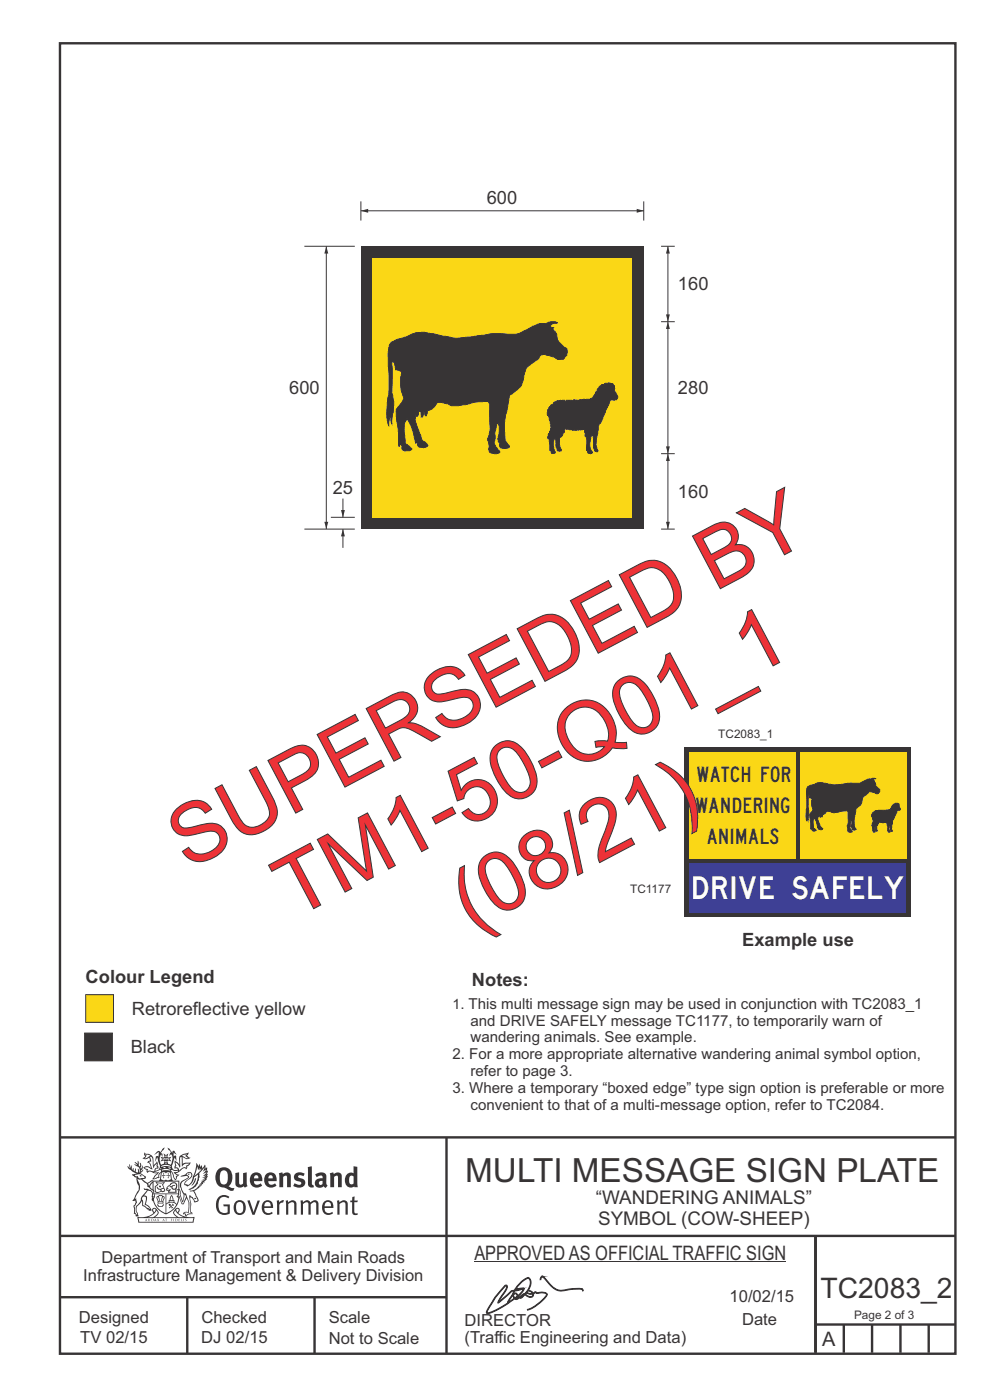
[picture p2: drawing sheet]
<svg xmlns="http://www.w3.org/2000/svg" width="210mm" height="297mm" viewBox="0 0 210 297" stroke-linecap="round" stroke-linejoin="round" font-family="sans-serif">
<g fill="none" stroke="#373435" stroke-width=".51">
<path d="M12.7 9.2h190v278h-190zM12.7 241.3h190M94.7 241.4v45.8M12.7 275.2h82M12.7 262.2h190.1M39.7 275.2v12M66.7 275.2v12M173 262.1v24.9M173 281h29.7M179 281v6M185 281v6M191 281v6"/>
<path d="M197 281v6"/>
</g>
<path d="M100.6 267.7h66.2" fill="none" stroke="#373435" stroke-width=".21"/>
<g fill="#373435">
<path d="M47 248.4a2.55 2.55 0 0 0 0 2.7l.3 .2a.81 .81 0 0 0 1-1v-.5a1.04 1.04 0 0 0-1.1-1.5zM46.3 248.1a1.82 1.82 0 0 1 2.1-.2 1.82 1.82 0 0 1 .9 1.8 2.29 2.29 0 0 1-.8 2l.7 .3h.5l-.2 .6a2.87 2.87 0 0 1-2-.7 2.12 2.12 0 0 1-1.7-3.1z" fill-rule="evenodd"/>
<path d="M49.9 248.9l.8-.2v2a.46 .46 0 0 0 .3 .6 .46 .46 0 0 0 .6-.3v-2.1l.7-.2v2.4l.2 .5-.5 .3-.3-.3a1.02 1.02 0 0 1-1.2 .3 1.02 1.02 0 0 1-.6-1.1z" fill-rule="evenodd"/>
<path d="M54 249.5l-.1 .5h.9a.49 .49 0 0 0-.2-.6 .49 .49 0 0 0-.6 .1zM53.4 249.1a1.34 1.34 0 0 1 1.6-.2 1.34 1.34 0 0 1 .6 1.5v.2h-1.7a.77 .77 0 0 0 .5 .8 .77 .77 0 0 0 .9-.4l.3 .5a1.59 1.59 0 0 1-2 .2 1.59 1.59 0 0 1-.5-2.1z" fill-rule="evenodd"/>
<path d="M57 249.5l-.1 .5h1a.49 .49 0 0 0-.2-.6 .49 .49 0 0 0-.7 .1zM56.4 249.1a1.34 1.34 0 0 1 1.6-.2 1.34 1.34 0 0 1 .7 1.5v.2h-1.8a.77 .77 0 0 0 .5 .8 .77 .77 0 0 0 .9-.4l.4 .5a1.59 1.59 0 0 1-2.1 .2 1.59 1.59 0 0 1-.5-2.1z" fill-rule="evenodd"/>
<path d="M59.2 248.9l.7-.2 .1 .4a.95 .95 0 0 1 1-.3 .95 .95 0 0 1 .7 .8v2.3h-.8v-2.3a.46 .46 0 0 0-.8 .1v2.2h-.8z" fill-rule="evenodd"/>
<path d="M62.6 249.1a1.75 1.75 0 0 1 2-.1l-.2 .5-.6-.2a.43 .43 0 0 0-.6 .3l.4 .3a1.04 1.04 0 0 1 1.2 1.1 1.04 1.04 0 0 1-1.4 1l-1.2-.4 .3-.6 1 .4 .4-.4a.88 .88 0 0 0-1-.5l-.4-.2-.1-.4z" fill-rule="evenodd"/>
<path d="M65.3 247.6l.8-.2 .1 3.8 .3 .2 .1 .4a.88 .88 0 0 1-1 0 .88 .88 0 0 1-.3-1z" fill-rule="evenodd"/>
<path d="M67.8 250.6a.43 .43 0 0 0-.1 .7 .43 .43 0 0 0 .7-.1v-.7zM66.8 249.1a1.7 1.7 0 0 1 2.4 .1v1.9l.3 .4-.4 .5-.5-.4a1.03 1.03 0 0 1-1.7-.1 1.03 1.03 0 0 1 .8-1.5h.7v-.4a.8 .8 0 0 0-1.2 .1z" fill-rule="evenodd"/>
<path d="M70 248.9l.7-.2 .1 .4a.95 .95 0 0 1 1-.3 .95 .95 0 0 1 .7 .8v2.3h-.8v-2.3a.46 .46 0 0 0-.8 .1v2.2h-.8z" fill-rule="evenodd"/>
<path d="M74.3 249.5a1.48 1.48 0 0 0 0 1.7h.5l.2-.1v-1.5l-.3-.2zM75 247.4l.8 .1 .1 4.4h-.7l-.1-.2a1.26 1.26 0 0 1-1.4 0 1.26 1.26 0 0 1-.5-1.3 1.29 1.29 0 0 1 .4-1.4 1.29 1.29 0 0 1 1.4-.1z" fill-rule="evenodd"/>
<path d="M46.4 253.9a1.72 1.72 0 0 1 2.3 0l-.3 .3a1.24 1.24 0 0 0-1.4-.2 1.24 1.24 0 0 0-.6 1.4 1.49 1.49 0 0 0 1.2 1.9l.7-.1v-1.3h-.8l-.1-.4h1.3v1.9a1.93 1.93 0 0 1-2.2 0 1.93 1.93 0 0 1-.7-2.2l.2-.8z" fill-rule="evenodd"/>
<path d="M50.4 255.1a1.65 1.65 0 0 0 .2 2.2 .99 .99 0 0 0 1-1.4 .78 .78 0 0 0-.4-.8 .78 .78 0 0 0-.8 0zM50 254.9a1.33 1.33 0 0 1 1.6-.1 1.33 1.33 0 0 1 .5 1.4 1.31 1.31 0 0 1-1.3 1.6 1.31 1.31 0 0 1-1.2-1.6v-.6z" fill-rule="evenodd"/>
<path d="M52.5 254.7l.4-.1 .9 2.6 .8-2.5h.5l-1.1 3h-.5z" fill-rule="evenodd"/>
<path d="M56.3 255.2l-.2 .7h1.3a.7 .7 0 0 0-.3-.8 .7 .7 0 0 0-.8 .1zM55.9 255a1.22 1.22 0 0 1 1.5-.2 1.22 1.22 0 0 1 .5 1.5h-1.8a.93 .93 0 0 0 .5 1 .93 .93 0 0 0 1.1-.2l.2 .3a1.43 1.43 0 0 1-1.8 .1 1.43 1.43 0 0 1-.6-1.7z" fill-rule="evenodd"/>
<path d="M58.7 254.7l.4-.1 .1 .5 .4-.4 .6-.1-.2 .5a.66 .66 0 0 0-.8 .7v1.9h-.4z" fill-rule="evenodd"/>
<path d="M60.6 254.7l.4-.1 .1 .5a.94 .94 0 0 1 1-.5 .94 .94 0 0 1 .8 .8v2.3h-.5l-.1-2.5a.81 .81 0 0 0-1.2 .3v2.2h-.4z" fill-rule="evenodd"/>
<path d="M63.7 254.7l.5-.1 .1 .5 .4-.3a.78 .78 0 0 1 1.1 .3 .9 .9 0 0 1 1-.5 .9 .9 0 0 1 .8 .8v2.3h-.5l-.1-2.5a.67 .67 0 0 0-1.1 .3v2.2h-.5v-2.4l-.4-.3-.7 .4v2.3h-.5z" fill-rule="evenodd"/>
<path d="M69 255.2l-.1 .7h1.3a.7 .7 0 0 0-.3-.8 .7 .7 0 0 0-.9 .1zM68.7 255a1.22 1.22 0 0 1 1.5-.2 1.22 1.22 0 0 1 .5 1.5h-1.8a.93 .93 0 0 0 .4 1 .93 .93 0 0 0 1.2-.2l.1 .3a1.44 1.44 0 0 1-1.7 .1 1.44 1.44 0 0 1-.6-1.7z" fill-rule="evenodd"/>
<path d="M71.4 254.7l.5-.1 .1 .5a.94 .94 0 0 1 1-.5 .94 .94 0 0 1 .8 .8v2.3h-.5l-.1-2.5a.81 .81 0 0 0-1.2 .3v2.2h-.4z" fill-rule="evenodd"/>
<path d="M74.7 253.9l.5-.1v.9h.7l-.1 .3h-.6v2.2l.1 .2h.5l.1 .3a.75 .75 0 0 1-1.2-.6v-2.1h-.4v-.3h.4z" fill-rule="evenodd"/>
<path d="M30.8 244.9l1.1 .3-.9 .5h-.4l.6-.5zM31.8 245.4h.2a2.44 2.44 0 0 1 .4 1.9l.1 .5 .7-1-.1 .6 .3 .3a.57 .57 0 0 0-.6 .7l-1-.1-.5 .2 .2-.5-.8-.3 .7-.1 .9 .5 .1-.1-.6-1.3-.2-.2h.5zM30.7 244.4l-.1 .5 .2 .4-.6 .4a1.04 1.04 0 0 0 1.4-.1l.2 .6-.3 .1-.2 .4a.94 .94 0 0 1 .8 1.1l-.2-.1a1.16 1.16 0 0 0-1.5-.1l.3 .4 .4 .2 .1 .5 .2 .1 .1-.2a.94 .94 0 0 1 1.1 .2l.8 .1-1.2 1.2a1.13 1.13 0 0 0 1.2-.2l.4-.1-.1-.4 .5-.8a.83 .83 0 0 0-.6 1.1l-.3-.1-.7 .4 1.1-1.4-.5 .1-.5-.1 1.3-.5-.1-.1-.9 .4v-.3l.2-.2 .3 .1 .1-.3-.2-.4v-.6l-.1-.4-.7 1v-.7a1.42 1.42 0 0 0-1.6-1.8z" fill-rule="evenodd"/>
<path d="M38.5 245.2l.5-.2 .7-.1-.6 .3 .8 .5h-.3zM38.3 245.5l.2-.1 .1 2a1.69 1.69 0 0 1 1.6-.6l-.8 .5 .1 .5a1.1 1.1 0 0 0-1.5 .6l-.1-.5-.2-.2h-.5l.3-.4-.3-.7a1.42 1.42 0 0 1 .8 1.1l.2-.1zM37.1 246.2l.1 1-.2 .3 .1 .4h.5l.1 .2a.96 .96 0 0 1-1.1-.1l-.1 .1a1.06 1.06 0 0 0 1.3 .2v.1a.72 .72 0 0 1-1 .2l.3 .5 .6 .2-.4 .2-.1 .6-.2-.3-.4-1.1-.4-.4 .4 .9a1.54 1.54 0 0 0 .7 1.2l.2-.3a.58 .58 0 0 1 .4-.8l.2-.1h-.3l-.5-.3 .9-.5a.93 .93 0 0 1 1.2-.5v.2l.2-.2 .1-.5a.99 .99 0 0 0 .7-.8l-1.3 .1-.3 .2-.1-1.4 .9 .4 .9-.3h-.4l-.5-.4 .4-.7-.6 .2a1.46 1.46 0 0 0-1.4 2.1v.4l-.2-.4z" fill-rule="evenodd"/>
<path d="M35.6 248.9l.2 .1-.1 .3 .4 .1h-.4v.6l-.1-.6h-.3l.3-.1z" fill-rule="evenodd"/>
<path d="M34.6 248.9l.2 .1v.3l.3 .1h-.3l-.1 .6v-.6h-.4l.4-.1z" fill-rule="evenodd"/>
<path d="M34.3 248.8a.57 .57 0 0 1 .9 .2 .57 .57 0 0 1 .9-.2l.2 1.4h-.2a.57 .57 0 0 1-.9 0 .69 .69 0 0 1-1.1 0zM34.2 248.1l-.3 2.1-.2 .4h3l-.2-.4-.3-2.1h-.2v.2l-.8-.1-.8 .1v-.2z" fill-rule="evenodd"/>
<path d="M34.2 252.4a.3 .3 0 0 0 .6 0 .3 .3 0 0 0-.6 0zM33.3 250.9l.3 .3-.3 .4a.79 .79 0 0 0 0 1.3l.8-.2-.1-.3a.55 .55 0 0 1-.7-.6l.1-.1 .2 .3 .3 .2 .8-.2-.4-.7 .4-.4-.7 .2zM33 250.7l1.1 .2 .9-.2-.4 .6 .4 1.2a.56 .56 0 0 1-.8 .3l-.2 .1a.73 .73 0 0 1-.9 .1 .73 .73 0 0 1-.3-1v-.4l.6-.4z" fill-rule="evenodd"/>
<path d="M35.6 251.8l.7-.4a.58 .58 0 0 1 1-.1 .58 .58 0 0 1-.4 .9l-.3-.3a.43 .43 0 0 1 .6-.4 .57 .57 0 0 0-.8 .2l-.2-.1-.3 .1 .4 .2a.55 .55 0 0 0 .9 .4v.5h-1.3l.3-.4-.1-.1-.6 .1 .2-.3-.2-.1zM35.4 251.8l-.1 .2a.39 .39 0 0 0 .2 .6h.3l-.2 .4h1.9l-.1-.8a.86 .86 0 0 0-.1-1.3 .86 .86 0 0 0-1.3 .4z" fill-rule="evenodd"/>
<path d="M36 254.8h.8v.2h-.8zM36.4 253.8l.2 .8h-.4zM36.4 253.5l-.3 .5-.1 .6h-.2v.4l-.7 .4 .2 .1a1.48 1.48 0 0 1 2.1 .2l.2-.1-.6-.5v-.5h-.2l-.1-.6z" fill-rule="evenodd"/>
<path d="M35.8 255.4l.4 .1 .1 .3 .3-.2-.2-.2a.38 .38 0 0 1 .5 .5l-.2-.2-.3 .2 .3 .2-.3 .3-.1-.4-.4 .4-.1-.2 .4-.3-.1-.1-.2 .1z" fill-rule="evenodd"/>
<path d="M34.5 254h.2v.2l-.2 .6h-.2zM33.6 255.3h.9v.2a.55 .55 0 0 1-.8 .4v-.2l-.2-.1zM33.4 254h.2l.2 .8h-.2zM33.6 255l.8-.1 .1 .2h-.8zM33.8 253.7h.5l-.2 1.1h-.1zM33.3 253.8l-.1 .3 .3 1.1a.48 .48 0 0 0-.1 .6 .48 .48 0 0 0 .5 .2h.5a.49 .49 0 0 0 .2-.8l.3-1.1-.1-.3a1.42 1.42 0 0 0-1.5 0z" fill-rule="evenodd"/>
<path d="M33.7 251.5l.4 .1 .1 .3h-.3z" fill-rule="evenodd"/>
<path d="M41.3 250.1l.3-.2-.2 .8-.6 .8h-.2l.5-.7z" fill-rule="evenodd"/>
<path d="M39.7 249l.3-.2 .5 .2a.88 .88 0 0 1-.6 1.1 1.22 1.22 0 0 0-.8 1.3l.5 .2a.72 .72 0 0 0 .9-.4l.5-.8 .2-.6 .8-.6v.2a2.85 2.85 0 0 1-2 2.9l.1 .1a2.13 2.13 0 0 0 1.9-1.5v-.3a2.01 2.01 0 0 0 .3-1.7l1.1-1.3-.4 1 .7-.5-.7 1 .8-.4-.8 .8 .7-.2-.9 .6 .8-.1-.8 .4h.7l-.8 .3 .3 .2h-.4l.2 .3h-.4l.2 .3h-.4l.1 .2h-.1a2.16 2.16 0 0 1-2 1.1l.1 .2 .4-.1a.76 .76 0 0 1 .7 .8l.5 1.2-.6 .2a1.45 1.45 0 0 0-1.1-1.3l.2 1.8-.1 1.8 .4 .3a1.07 1.07 0 0 0-1.2 .4v-.3l-.5-.2a.87 .87 0 0 1 1.1-.1v-.7a4.4 4.4 0 0 0-.6-3.1l-.1-.3h-.2a2.16 2.16 0 0 1-.7-2.2l.3-.4 1.2-.7a.55 .55 0 0 0-.4-.8zM37.8 252.4a.76 .76 0 0 1 .3 1.1l.6 1.6 .4-1.7 .2 .1a.61 .61 0 0 1-.1 .9l-.3 .8-.2 .1-.7-1.6-.3 .1a1.18 1.18 0 0 0 .1-1.4zM41.8 247.5l.2 .7 .3-.5v.6l.4-.5a1.9 1.9 0 0 1-1.2 1.4l-.3 .3zM38.2 249.6l1.4-.2 .2 .2v.3l-.5 .2a1.26 1.26 0 0 0-.9 1.9l.2 .7a1.84 1.84 0 0 1 .1 2.1l-.4-1.4a.96 .96 0 0 0-.4-1.2l-.4 .2a.78 .78 0 0 1 0 1.3l.1 .3h.4l.4 1.1a.38 .38 0 0 0 .2 .4 .38 .38 0 0 0 .4-.1l.6-1.2a2.94 2.94 0 0 1 .4 2.5l-.1 .4h-.8l-.3 .4v.2l.4-.1 .1 .4 .2 .1a1.02 1.02 0 0 1 1.3-.5v-.4l-.3-.1 .1-1.8-.3-1.3h.1a1.14 1.14 0 0 1 .8 1 .63 .63 0 0 0 .8-.2 .63 .63 0 0 0-.2-.9l-.6-1.2 .9-.6 .2-.4h.3l-.1-.2h.4l-.1-.3h.3l-.1-.3 .5-.1-.2-.2 .6-.4v-.2h-.2l.4-.5h-.3l.3-.5-.4 .1 .4-.5v-.3l-.3 .2 .2-.7-.1-.2-.4 .3v-.8l-.6 .8-.2-.8-.2 .5-.3-.7-.1 .6-.5-.8-.1 1.4-.6 1.8a1.81 1.81 0 0 1-1 1.5l-.6-.2a1.75 1.75 0 0 1 1.1-1.2 .75 .75 0 0 0 .1-1.3 .75 .75 0 0 0-1.2 .4z" fill-rule="evenodd"/>
<path d="M41.2 254.1h.3l.2 .2-.4 .1z" fill-rule="evenodd"/>
<path d="M29.4 258.4h11.6l-.1 .8h-11.4zM31.3 258.2l.5-.1a2.48 2.48 0 0 0 1.4-1.3l.3 .5-.5 .6-.5 .3zM32.5 256.6l.3-.2 .2 .1-.3 .7zM37.2 256.8a2.65 2.65 0 0 0 1.8 1.4h-1.1l-.5-.3-.5-.6zM37.4 256.5l.2-.1 .3 .2-.3 .6zM29.2 258.2l.1 1.2h11.8l.2-1.1-.2-.1a4.1 4.1 0 0 1-3.3-.9l.3-.4-.1-.6a1.06 1.06 0 0 0-1.3 1l.2 .4 .6 .5h-4.7l.3-.1a.84 .84 0 0 0 .6-.8 .84 .84 0 0 0-.5-.8l-.3-.2h-.5l-.1 .6 .3 .4a4.2 4.2 0 0 1-3.4 .9z" fill-rule="evenodd"/>
<path d="M31 258.7l.1 .2h-.2zM31 258.5l-.3 .6 .4-.2 .2 .2z" fill-rule="evenodd"/>
<path d="M31.3 258.6h.3v.4a.25 .25 0 0 0 .2-.1 .25 .25 0 0 0-.1-.3h.1a.29 .29 0 0 1 0 .4 .29 .29 0 0 1-.4 0 .29 .29 0 0 1 0-.4z" fill-rule="evenodd"/>
<path d="M32.2 258.6a.22 .22 0 0 1 .3 .2 .22 .22 0 0 1-.3 .2zM32 258.6l.1 .4a.33 .33 0 0 0 .4 0 .33 .33 0 0 0 0-.4 .33 .33 0 0 0-.5 0z" fill-rule="evenodd"/>
<path d="M32.9 258.7l.1 .2h-.2zM32.9 258.5l-.2 .6 .3-.2 .2 .2z" fill-rule="evenodd"/>
<path d="M33.3 258.6h.2l.1 .1 .2-.1-.2 .2 .2 .3-.3-.3-.1 .3h-.1l.2-.3z" fill-rule="evenodd"/>
<path d="M34.7 258.7l.1 .2h-.2zM34.7 258.5l-.3 .6 .4-.2 .2 .2z" fill-rule="evenodd"/>
<path d="M35 258.5h.5l-.2 .1v.5h-.2l.1-.5z" fill-rule="evenodd"/>
<path d="M36.2 258.6l.3-.1-.1 .1v.2h.1h-.1v.3h-.2z" fill-rule="evenodd"/>
<path d="M36.7 258.6h.2v.5h-.2z" fill-rule="evenodd"/>
<path d="M37.3 258.6a.22 .22 0 0 1 .3 .2 .22 .22 0 0 1-.3 .2zM37.1 258.6v.4a.33 .33 0 0 0 .5 0 .33 .33 0 0 0 0-.4 .33 .33 0 0 0-.5 0z" fill-rule="evenodd"/>
<path d="M37.8 258.6l.4-.1-.2 .1v.2h.1h-.1v.2l.2 .1h-.4z" fill-rule="evenodd"/>
<path d="M38.4 258.6h.2l-.1 .4 .2 .1h-.3z" fill-rule="evenodd"/>
<path d="M38.9 258.6h.2v.5h-.2z" fill-rule="evenodd"/>
<path d="M39.3 258.6h.2h-.1l.2 .3-.2 .2-.1-.1v-.1l.2 .1z" fill-rule="evenodd"/>
<path d="M34.2 247.4a1.51 1.51 0 0 1 2 .2 2.67 2.67 0 0 0-2.1 0zM35.7 247.6l.4 .1 .1 .3-.4-.1zM34.6 247.6h.5l.1 .2h-.4zM34 247.8l.3 .2h-.3zM34.9 246.9l.3-.2 .3 .2zM34.9 245.6l.2 .1v.3h-.2zM35 245.1l.2 .2 .2-.2-.1 .3h-.2zM35.1 246.3h.2l.1 .4-.2-.2-.2 .2zM35.3 245.7l.2-.1v.4h-.2zM34.4 245.7h.3l.1 .3-.4 .1 .2-.2zM35.7 245.7h.3l-.2 .2 .2 .2-.4-.1zM32.7 244.9l1-.5-.1 1-.2-.2-.3 .2-.3 1.1 .5-1 .3 .9a1.84 1.84 0 0 1 .2 1.7l.4 .1a2.48 2.48 0 0 1 2.2 0l.2-.2-.2-.7 .7-1.8 .4 .7-.2-1-.2-.1-.2 .3v-.9l.6 .4-.6-.8-.3 .1-.1 .4-.5-.9-.5-.3 .2 .5 .6 .5-.5 .8 .4-.4a2.06 2.06 0 0 1 0 2.3l-.5-.2-.2-.6 .1-.1 .8 .2-.4-.5 .4-.5-.7 .2-.2-.2 .2-.7-.5 .4-.5-.4 .2 .7-.2 .2-.7-.2 .4 .5-.4 .5 .8-.2 .1 .1-.2 .6-.5 .2a2.02 2.02 0 0 1 0-2.2l.3 .5-.1-.7-.3-.1 .8-1.2-.4 .3-.5 .8-.2-.3a.8 .8 0 0 0-.8 .5z" fill-rule="evenodd"/>
<path d="M29.2 250.1l.3 .1a.61 .61 0 0 1 .8 .4l.3 .2a.8 .8 0 0 1 .6 1l.4 .1 .5 .5a1 1 0 0 1 .5 1.1l-.1 .7v-.5h-.1a.96 .96 0 0 0-.8-1.3l-.2-.2h-.7l-.1-.1-.1 .1 .1 .3h.6l-1.2 1.3-.2 1-.4 .6a1.33 1.33 0 0 0-.5 1.8l.2 .5a1.26 1.26 0 0 1-.5-1.5l-.1-.3a1.56 1.56 0 0 0 .4-1.7l-.3 .2 .2-.5a3.2 3.2 0 0 0 .7-3zM30.4 253.9h.4a2.06 2.06 0 0 1-.1 1.6l.7 .5 .4 .4-.6-.1-.8-.6-.1-.9a.51 .51 0 0 1 .1-.9zM28.6 249.3a1.52 1.52 0 0 1 2.1 .5l-1.1 .2-.2-.1-.1-.4h-.5zM27.5 247v.8l-.3-.4h-.1a3.1 3.1 0 0 0 1.9 1.6l-1 .1 .5 .6 .5 .1 .1 1.1a1.84 1.84 0 0 1-.3 2.5l-.4 .9-.3 .4 .2 .1 .4-.1 .1 .4-.2 .5-.3 .2 .1 1.7h.2l.3 .5 .1 .1 .4-.1-.1-.5a1.3 1.3 0 0 1-.1-1.7l.9-1 .1 1.1 .6 .2 .5 .5 .1-.1 .2 .3h.5a1.85 1.85 0 0 0-1.2-1.4l.1-.3a1.39 1.39 0 0 0 0-1.4l-.5-.1 .5-.5a.66 .66 0 0 1 .9-.4 .66 .66 0 0 1 .3 .9l-.1 .4 .2-.1v.2l-.1 .3 .2 .5 .1-.3a2.24 2.24 0 0 0 .1-2.2 .73 .73 0 0 1-.7-.7 .73 .73 0 0 1 .6-.7v-.2a.94 .94 0 0 0-.9 .8 .48 .48 0 0 1-.1-.6 .48 .48 0 0 1 .5-.2l.5-.3a.51 .51 0 0 0-.8 .2l-.5 .2-1-.8h.6l.2-.5-1.2-.7 .5-.5v-.3l-.5 .4 .1-.2a.69 .69 0 0 0 .2-1v.4l-.2 .3v-1.1l-.3-.2 .1 .6-.1 .2-.4-1.3v.7l-.6-.4 .5 .7-.6-.2 .3 .3a1 1 0 0 1 .7 1.4l-.2-.8v.9l-.5-.2v-.8l-.2 .7-.2-.1-.1-.6-.2 .4-.2-.2 .1-.7-.2 .5z" fill-rule="evenodd"/>
<path d="M29.6 249.4l.2-.1 .3 .2z" fill-rule="evenodd"/>
<path d="M32.4 250.5h5.6v2l-.2-.1v-1.7h-5.2v2.5h5.2v-.8l.1 .2-.1 1.1v-.3h-2.5v4a4.1 4.1 0 0 0 2.6-3.6l.1-.1a4 4 0 0 1-2.8 3.9 4.2 4.2 0 0 1-2.8-4.7l.1 1.2 .1-.1a3.8 3.8 0 0 0 2.5 3.4v-4h-2.5l-.2-.9z" fill-rule="evenodd"/>
<circle cx="40" cy="249.1" r=".17"/>
</g>
<path d="M114.9 270.8l.3-.1 .8 .9a4.5 4.5 0 0 0 3 2.1 15.6 15.6 0 0 1 4.6-.3l.1 .4-.1 .1-.1-.3a15.6 15.6 0 0 0-4.5 .3 5.2 5.2 0 0 1-3.4-2.5l-.5-.6-.4 .7h-.1zM107.1 272.7l.3-.1 .2 .2a1.96 1.96 0 0 1-.8 1.8l-1 1.6 2-1.7a1.43 1.43 0 0 1 1.3-.8 6.4 6.4 0 0 1 2.9-2.7 1.1 1.1 0 0 1 .6 1.6l-.5 1.1 .6 .2 .4 .4 .3-.2 .7 .1h.3a1.57 1.57 0 0 1 1.6 .3l.1 .1a8.1 8.1 0 0 1-4.2 3.3v-.1a8.3 8.3 0 0 0 4-3.2 1.2 1.2 0 0 0-1.5-.3l-.4 .1-.5-.2-.2 .2a.73 .73 0 0 1-.8 .8l-.6-.1-.5-.5a1.32 1.32 0 0 1-1.4 .8l-.4 .3a1.2 1.2 0 0 0-1.4 .5l-.5 .4a9.7 9.7 0 0 1-4.4 2l-.1-.1a4.6 4.6 0 0 1 1.2-2.3l.8-1.3zM111.7 274.2l-.2 .3 .9 .6 .5-.1 .1-.5a1.2 1.2 0 0 1-1.3-.3zM110.4 272.2l-.9 1.2 1.5-.2 .2 .1a2.73 2.73 0 0 1-1.3 1.7l.2 .2 .6-.5a2.88 2.88 0 0 0 1.7-3.2 .48 .48 0 0 0-.5-.4 .48 .48 0 0 0-.4 .3zM111.9 274h-.1a.91 .91 0 0 0 1.2 .3l-.7-.4zM109.4 273.6l-.1 .1 1.2-.3zM109.2 273.9l-.3 .6 .6-.2 .3 .5a2.34 2.34 0 0 0 1.2-1.4zM107.2 272.8l-2.2 2.6-1.3 2.2-.4 .8a8.8 8.8 0 0 0 4.3-2l1.4-2.5-.5 .1-2 1.8-.9 .6a3.3 3.3 0 0 1 1-1.8l.1-.1a1.9 1.9 0 0 0 .7-1.7zM108.8 274.8l-1 1.5 1.3-.9zM108.9 274.7l.3 .6a.47 .47 0 0 0 .4-.3 .47 .47 0 0 0-.2-.5zM109.3 275.5h.3l.3-.2-.1-.2zM110.3 275.2h.3l.6-.6z" fill="#373435" stroke="#373435" stroke-width=".21"/>
<path d="M18.2 211h5.9v5.9h-5.9z" fill-rule="evenodd" fill="#fad716" stroke="#373435" stroke-width=".21"/>
<path d="M18 219.2h5.8v5.8h-5.8z" fill-rule="evenodd" fill="#373435" stroke="#373435" stroke-width=".21"/>
<g fill="#373435">
<path d="M145.2 158.6h48v36h-48z" fill-rule="evenodd"/>
<path d="M168.7 158.6h1v24h-1z" fill-rule="evenodd"/>
</g>
<path d="M146.2 159.6h22.5v22.5h-22.5z" fill-rule="evenodd" fill="#fad716"/>
<path d="M146.2 183.1h46v10.5h-46z" fill-rule="evenodd" fill="#3e4095"/>
<path d="M169.7 159.6h22.5v22.5h-22.5z" fill-rule="evenodd" fill="#fad716"/>
<path d="M171.3 166.9a12.5 12.5 0 0 0-.1 4.2l-.2 1.9 .1 1.1 .2-.8 .1 .7 .2-1.6-.2-1.1 .1-2.7 .2 .7a.47 .47 0 0 1 .5 .2 .47 .47 0 0 1 0 .5l.1 1.2a1.35 1.35 0 0 1-.5 1.6l.2 3v.1l.2-.2 .1 .4a.57 .57 0 0 0 .8 0l-.3-.2a.65 .65 0 0 1-.3-.9v-1l.2-.5 1 2.4a.47 .47 0 0 0 .8-.1l-.5-.5-.5-1.5v-1v.5l.2-.4h.2l.1 .5h.1l.1-.5 .2 .4 .1-.5 .6-.3a.93 .93 0 0 1 1.4-.1l3-.4h.2l.2 .3a6.6 6.6 0 0 1-.2 2.9l.1 .7a.51 .51 0 0 0 .3 .6 .51 .51 0 0 0 .7-.2 1.23 1.23 0 0 1-.4-1.4l.2-1.1 .1 .4-.1 1.1 .1 .5a.48 .48 0 0 0 .4 .3 .48 .48 0 0 0 .5-.2l-.4-.4a7.9 7.9 0 0 1 .5-4.1l.5-.3a1.88 1.88 0 0 0 .8-1.7l.2-.4 .8-.6a1.1 1.1 0 0 1 1.8-.1h.5l.2-.2a.47 .47 0 0 0-.1-.8l-.6-.5-.1-.7-.4-.4 .1-.1-.3-.1 .6-.4a4.6 4.6 0 0 0-3.1 .9l-.7 .2a16.4 16.4 0 0 0-4.6 .3l-1.3-.1a4.4 4.4 0 0 0-3.9 .2zM185.2 172.3a1.07 1.07 0 0 0 0 1.5v.7l-.3 .7 .2 .1 .1 1.2 .4-.1-.2-.6 .1-.5h.1v.3a.48 .48 0 0 0 .5 .7l-.1-1.2 .2-.1 .1-.5 .2-.1 1.3 .1a.23 .23 0 0 1 .3-.1 .23 .23 0 0 1 .1 .3l.1 .6v1l.2 .2h.3a1.36 1.36 0 0 1 0-1.6l.1 .4a.77 .77 0 0 0 .4 1.1v-.1a1.97 1.97 0 0 1 0-1.6v-.5l1-2.2 .6-.1 .1-.2-.3-.7v-.4l-.1-.1-.5-.1a1.6 1.6 0 0 0-1.2 1.2l-.3 .3h-2.9z" fill-rule="evenodd" fill="#373435" stroke="#373435" stroke-width=".21"/>
<path d="M76.6 44.7h60" fill="none" stroke="#373435" stroke-width=".21"/>
<g fill="#373435">
<path d="M135.1 44.3l1.5 .4-1.5 .4z"/>
<path d="M76.6 44.7l1.5-.4v.8z"/>
<path d="M76.6 52.2h60v60h-60z" fill-rule="evenodd"/>
</g>
<path d="M79.1 54.7h55v55h-55z" fill-rule="evenodd" fill="#fad716"/>
<path d="M76.6 42.7v4.1M136.6 42.7v4.1M140.2 96.2h2.9M141.7 96.2v16M140.2 112.2h2.9" fill="none" stroke="#373435" stroke-width=".21"/>
<g fill="#373435">
<path d="M141.3 110.7h.8l-.4 1.5z"/>
<path d="M141.7 96.2l.4 1.6h-.8z"/>
</g>
<path d="M141.7 52.2v16" fill="none" stroke="#373435" stroke-width=".21"/>
<g fill="#373435">
<path d="M141.3 66.7h.8l-.4 1.5z"/>
<path d="M141.7 52.2l.4 1.6h-.8z"/>
</g>
<path d="M141.7 68.2v28" fill="none" stroke="#373435" stroke-width=".21"/>
<g fill="#373435">
<path d="M141.3 94.7h.8l-.4 1.5z"/>
<path d="M141.7 68.2l.4 1.6h-.8z"/>
</g>
<path d="M140.2 52.2h2.9M140.2 68.2h2.9M72.7 105.8v3.9" fill="none" stroke="#373435" stroke-width=".21"/>
<path d="M72.3 108.2h.9l-.5 1.5z" fill="#373435"/>
<path d="M72.7 112.2v4" fill="none" stroke="#373435" stroke-width=".21"/>
<path d="M72.7 112.2l.5 1.6h-.9z" fill="#373435"/>
<path d="M64.6 52.2h10.7M69.2 52.2v60M64.6 112.2h10.7M70.2 109.7h5.1" fill="none" stroke="#373435" stroke-width=".21"/>
<g fill="#373435">
<path d="M68.8 110.7h.8l-.4 1.5z"/>
<path d="M69.2 52.2l.4 1.6h-.8z"/>
</g>
<path d="M83 72.6a4.5 4.5 0 0 0-.7 2.8l.1 2.8a26.8 26.8 0 0 1-.3 7.7v2.7l.4 1.7v-1.1l.4-1 .2 1.7v-.8a11.9 11.9 0 0 0 0-5.8l.1-6.5 .1-.1 .3 .2 .3 1.5 1 .3 .2 .2 .1 .4a8.7 8.7 0 0 0 .4 5.3l-.7 1.1a2.2 2.2 0 0 0-.8 2.5l.4 3v3.2l.2 .3 .3-.5a.77 .77 0 0 1 .3 1 1.1 1.1 0 0 0 1.4 .4l.7-.4-1.4-1.2-.3-2.4a3.5 3.5 0 0 1 .6-2.8 14.7 14.7 0 0 1 1.9 5.2l.3-.5 .1 1.1a1.53 1.53 0 0 0 1.6 .3l.6-.4-.9-.8a1.36 1.36 0 0 1-.7-1.4l-1.2-3.3 .3-1.9 .1 1.2h.2l.1-.3 .1-.8 .5 .2 .1 1.1h.1l.2-.2 .2-1h.2a.66 .66 0 0 0 .3 .9l.3-.6-.1-.4 .6-.2a2.99 2.99 0 0 0 1.5-1.6h1.1l.8 .2a6.4 6.4 0 0 0 4.4 .2 14.5 14.5 0 0 1 4.5-.6l.4 .7v1.3a16.7 16.7 0 0 1-.3 5.6l-.2 .5 .4 1.4a1.09 1.09 0 0 0 .1 1.2 1.09 1.09 0 0 0 1.1 .3 .94 .94 0 0 0 1-.4l-.2-.2a2.36 2.36 0 0 1-.8-2.8 7.3 7.3 0 0 1 .6-3.2 5.2 5.2 0 0 1 0 3.5l.2 .7 .2 .2v.6a1.38 1.38 0 0 0 2.1 .1l-.7-1h-.2l-.1-1.3a11.2 11.2 0 0 1 .4-5.3l.6-3.2 1.5-1.1a3.3 3.3 0 0 0 1.5-2.9 3.1 3.1 0 0 1 1.8-2.9 3.1 3.1 0 0 0 1.8-1.6 2.17 2.17 0 0 1 1.8 .1l1 .2 .8 .6h.3a1.22 1.22 0 0 0 1.4-.7l.2-.2 .1-.3a1.3 1.3 0 0 0-.3-1.3 3.4 3.4 0 0 1-2-3.1l-.3-.4-.5-.1 .3-.1-.4-.3 .3-.3-.8-.3a1.82 1.82 0 0 1 1.6-.7l-.5-.3-1 .1-1 .3a5.5 5.5 0 0 0-3.6 1.1l-1 .5a4.4 4.4 0 0 1-3.4 .7l-.8-.1a40.1 40.1 0 0 0-7.6 .7 9.4 9.4 0 0 1-4.9-.2 19.5 19.5 0 0 0-6.2-.7l-1.9 .8-2.1 .6zM116.8 86l-.4 .7a1.69 1.69 0 0 0-.3 1.4l.3 .1 .1 .9 .3 .3-.1 .2 .2 1.1-.1 .2v.4l-.2 .2-.1 .4-.2 .1 .1 .4a.48 .48 0 0 0-.2 .4 .48 .48 0 0 0 .3 .4l.1 2.3 .3 .2 .1 .5 .7-.1 .1-.2-.2-.4a3.6 3.6 0 0 1-.1-2.3l.3-.1 .1 .2v1.5l.3 .7 .8 .2 .1-.3a3.2 3.2 0 0 1-.4-2.6l.4-.2v-.3l.2 .1 .1-.6h.2l.1-.3-.1-.3 .3-.2h.6l.2 .2 .5-.1a.46 .46 0 0 0 .7 .1l.4 .1 .1-.2 .4 .1 .1-.1 .2 .1 .8-.1 .2 .3-.1 .2 .2 .4-.1 .3 .1 .3a4.2 4.2 0 0 1 .2 2.7l.3 .8 .6 .1 .3-.1 .1-.2-.5-.8-.1-.9 .3-1.7 .2-.2 .3 .9v1a1.62 1.62 0 0 0 .4 1.6l.3 .1 .2-.2a4.8 4.8 0 0 1 0-4l-.2-.2 .3-.1v-1l.8-1.2 .5-1.5 .2-.1 .2-1 .3-.3 .4-1.2 .2-.3 .8 .1a.72 .72 0 0 0 .8-.7l-.8-1.5 .1-.2-.1-.7h-.2a.36 .36 0 0 0-.1-.4 .36 .36 0 0 0-.4 0l-.3-.2-.8 .1-.4 .3h-.4l-.6 .5-.1 .3-.3 .1v.5l-.3 .1-.3 .6a1.66 1.66 0 0 1-1.8 1l-1.2 .1-.4 .2-.3-.2h-.7l-.2 .2-.7-.1-.1 .1a.49 .49 0 0 0-.8 .1l-.3-.2-1.4 .1z" fill-rule="evenodd" fill="#373435" stroke="#373435" stroke-width=".21"/>
<g font-size="17.6" fill="#ed3237">
<text x="39.9" y="184.6" transform="rotate(-28 39.9 184.6)">SUPERSEDED BY</text>
<text x="62.5" y="194.9" transform="rotate(-28 62.5 194.9)">TM1-50-Q01_1</text>
<text x="99.9" y="197.4" transform="rotate(-28 99.9 197.4)">(08/21)</text>
</g>
<text font-size="7.1" fill="#373435" x="98.7" y="250.7">MULTI MESSAGE SIGN PLATE</text>
<text font-size="6" fill="#373435" x="174" y="275.3">TC2083_2</text>
<text font-size="4.8" fill="#fefefe" x="147" y="190.7">DRIVE SAFELY</text>
<g font-size="4.2" fill="#373435">
<text x="100.6" y="267.2">APPROVED AS OFFICIAL TRAFFIC SIGN</text>
<text x="174.4" y="285.6">A</text>
</g>
<g font-size="4" fill="#373435">
<text x="126.4" y="255.5">“WANDERING ANIMALS”</text>
<text x="126.9" y="259.9">SYMBOL (COW-SHEEP)</text>
</g>
<g font-size="3.9" fill="#373435">
<text x="103.2" y="43.2">600</text>
<text x="143.8" y="61.6">160</text>
<text x="61.4" y="83.6">600</text>
<text x="143.8" y="83.6">280</text>
<text x="70.6" y="104.8">25</text>
<text x="143.8" y="105.6">160</text>
<text x="157.4" y="200.7">Example use</text>
<text x="18.2" y="208.6">Colour Legend</text>
<text x="100.1" y="209.2">Notes:</text>
<text x="28" y="215.3">Retroreflective yellow</text>
<text x="27.7" y="223.5">Black</text>
</g>
<g font-size="3.5" fill="#373435">
<text x="21.6" y="267.9">Department of Transport and Main Roads</text>
<text x="17.7" y="271.8">Infrastructure Management &amp; Delivery Division</text>
<text x="16.7" y="280.6">Designed</text>
<text x="42.7" y="280.6">Checked</text>
<text x="69.7" y="280.6">Scale</text>
<text x="98.5" y="281.3">DIRECTOR</text>
<text x="154.7" y="276.1">10/02/15</text>
<text x="157.4" y="281.2">Date</text>
<text x="17" y="284.8">TV 02/15</text>
<text x="42.7" y="284.8">DJ 02/15</text>
<text x="69.7" y="285.2">Not to Scale</text>
<text x="98.5" y="284.8">(Traffic Engineering and Data)</text>
</g>
<g font-size="3.3" fill="#373435">
<text x="147.9" y="165.9">WATCH FOR</text>
<text x="147.7" y="172.5">WANDERING</text>
<text x="150.1" y="179">ANIMALS</text>
</g>
<g font-size="3.2" fill="#373435">
<text x="99.8" y="221.1">wandering animals. See example.</text>
<text x="99.8" y="217.6">and DRIVE SAFELY message TC1177, to temporarily warn of</text>
<text x="96" y="224.7">2. For a more appropriate alternative wandering animal symbol option,</text>
<text x="96" y="231.9">3. Where a temporary “boxed edge” type sign option is preferable or more</text>
<text x="99.8" y="228.3">refer to page 3.</text>
<text x="99.8" y="235.4">convenient to that of a multi-message option, refer to TC2084.</text>
</g>
<text font-size="3" fill="#373435" x="96" y="214">1. This multi message sign may be used in conjunction with TC2083_1</text>
<g font-size="2.5" fill="#373435">
<text x="152.4" y="156.5">TC2083_1</text>
<text x="133.7" y="189.4">TC1177</text>
<text x="181.2" y="279.7">Page 2 of 3</text>
</g>
</svg>
